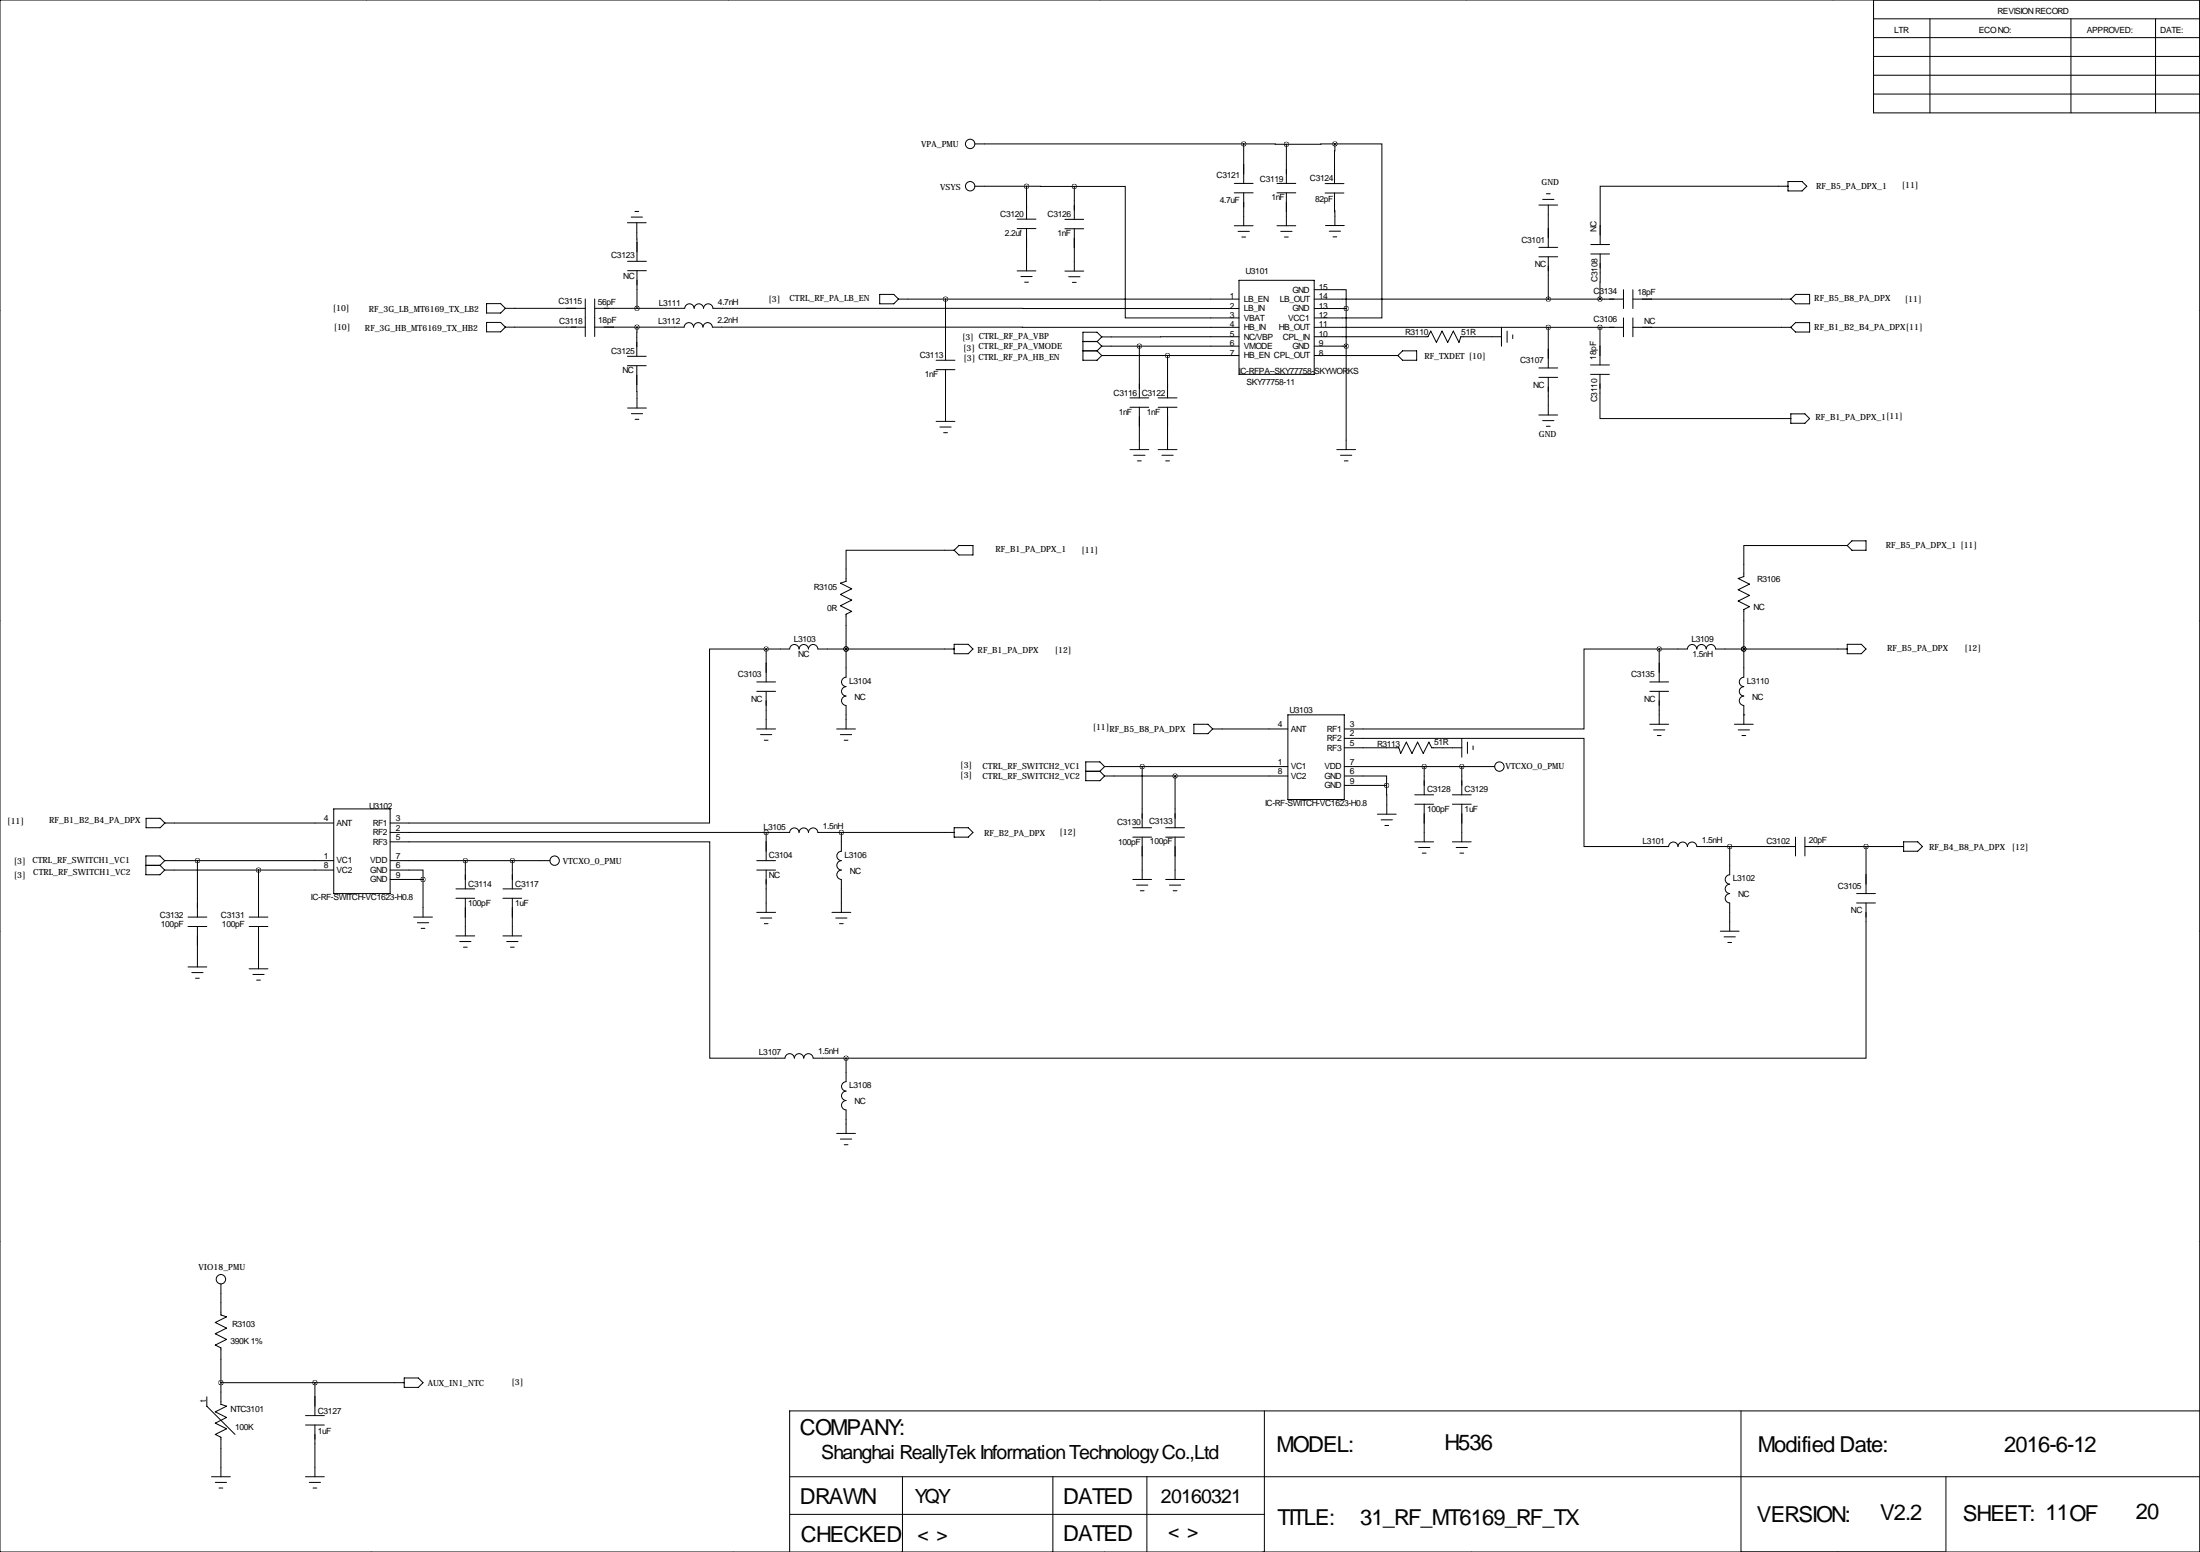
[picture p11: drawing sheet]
<svg xmlns="http://www.w3.org/2000/svg" width="594mm" height="419mm" viewBox="0 0 594 419" stroke-linecap="round" stroke-linejoin="round" font-family="sans-serif">
<g fill="none" stroke="#000" stroke-width=".27">
<path d="M99.1 0h.1M196.8 0h.1M297.2 0h.1M396.2 0h.1M495.3 0h.1M0 0h594.4v419.1h-594.4zM506.2 0v30.5h88.2M506.2 15.2h88.2M506.2 10.2h88.2M506.2 5.1h88.2M521.5 5.1v25.4M559.6 5.1v25.4"/>
<path d="M582.4 5.1v25.4M263.4 38.9h72.6M336 38.9l11.6 .1M336 38.9v10.6M347.6 39v10.5M360.7 38.9l-13.1 .1M360.7 38.9l-.1 10.7M360.7 38.9h12.7v47h-18.3M506.2 20.3h88.2M506.2 25.4h88.2M170.5 58.6h3.1M171.6 57.1h1"/>
<path d="M263.4 50.3h14M274.8 59.2h5.1M277.4 50.3h12.9M277.4 50.3v8.9M287.7 59.2h5.1M290.3 50.3h13.7v35.6h30.8M290.3 50.3v8.9M333.5 49.5h5.1M333.5 52.1h5.1M336 52.1v8.9M345 49.5h5.1M345 52.1h5.1"/>
<path d="M347.6 52.1v8.9M358 52.1h5.1M358 49.6h5.1M360.6 52.1l.1 8.8M415.8 55.4h5.1M416.8 53.8h3.1M417.8 52.3h1M418.3 55.4v11.4M483.1 50.3h-50.7v15.7M483.1 49h3.8l1.3 1.3-1.3 1.3h-3.8zM169.5 60.1h5.1M169.6 73.1h5.1"/>
<path d="M169.6 70.6h5.1M172.1 60.1v10.5M172.1 73.1v10.2M237.7 79.5h3.8l1.3 1.3-1.3 1.2h-3.8zM274.8 61.7h5.1M274.8 73.2h5.1M275.8 74.7h3.1M276.9 76.2h1M277.4 61.7v11.5M287.7 61.8h5.1M287.7 73.2h5.1M288.7 74.7h3.1"/>
<path d="M289.8 76.3h1M290.3 61.8v11.4M333.5 61h5.1M334.5 62.5h3.1M334.8 75.7h20.3v25.4h-20.3zM335.5 64h1M345 61h5.1M346 62.5h3.1M347.1 64h1M355.1 78.2h8.6v5.1M358.1 60.9h5.1M359.2 62.4h3"/>
<path d="M360.2 64h1M415.8 69.3h5.1M415.8 66.8h5.1M418.3 69.3v11.5M429.8 68.6h5.1M429.8 66h5.1M432.4 68.6l-.1 12.2M438.7 78.2v5.1M441.2 78.2v5.1M485.1 79.5h3.8v2.5h-3.8l-1.2-1.2zM-.1 83.8h.1M131.5 87.1h3.8l1.3 1.2-1.3 1.3h-3.8z"/>
<path d="M131.5 82h3.8l1.3 1.3-1.3 1.2h-3.8zM136.6 83.3h21.5M136.6 88.3h21.5M158.1 80.7v10.2M160.7 88.3h24.2a1.27 1.27 0 0 1 1.2-1.2 1.27 1.27 0 0 1 1.3 1.2 1.27 1.27 0 0 1 1.3-1.2 1.27 1.27 0 0 1 1.2 1.2 1.27 1.27 0 0 1 1.3-1.2 1.27 1.27 0 0 1 1.3 1.2M160.7 83.3h24.3M160.7 80.7v10.2M169.5 96.2h5.1M169.5 98.8h5.1M172.1 98.8v11.4M172.1 88.3v7.9M185 83.2a1.27 1.27 0 0 1 1.3-1.2 1.27 1.27 0 0 1 1.3 1.3"/>
<path d="M187.6 83.2a1.27 1.27 0 0 1 1.2-1.2 1.27 1.27 0 0 1 1.3 1.3M190.1 83.2a1.27 1.27 0 0 1 1.3-1.2 1.27 1.27 0 0 1 1.2 1.3h142.2M192.5 88.3l142.3 .1M242.8 80.8h92M252.9 97.3h5.1M252.9 99.8h5.1M255.5 80.8v16.5M255.5 99.8v14M292.6 94.7h3.8M292.6 92.2h3.8l1.3 1.3M296.4 94.7l1.3 1.3M297.7 91l-1.3-1.3h-3.8v7.6h3.8l1.3-1.3"/>
<path d="M297.7 93.5h37.1M297.7 96h37.1M297.7 93.5l-1.3 1.2M297.7 91l-1.3 1.3h-3.8M307.8 93.5v13.9M315.5 96v11.4M334.8 90.9l-37.1 .1M355.1 90.9h30.7l.8-1.5 1.5 3.1 1.5-3.1 1.6 3.1 1.5-3.1 1.5 3.1 .5-1.6h11M355.1 83.3h8.6M355.1 80.8h83.6M355.1 88.4h83.6M355.1 93.5h8.6"/>
<path d="M355.1 96h22.6M363.7 83.3v38.1M379 94.7h3.8v2.6h-3.8l-1.3-1.3zM405.7 88.4v5.1M407.2 89.4v3.1M408.7 90.4v1M415.8 99.4h5.1M418.3 88.4v11M429.8 98.6h5M432.3 88.4v10.2M438.7 85.9v5M441.2 80.8h42.7"/>
<path d="M441.2 85.9v5M441.2 88.4h42.7M485.1 87.1h3.8v2.6h-3.8l-1.2-1.3zM594.4 83.8h.1M169.6 110.2h5.1M170.6 111.7h3M171.6 113.2h1M252.9 113.8h5.1M253.9 115.3h3.1M255 116.8h1M305.3 107.4h5.1M305.3 110h5.1"/>
<path d="M307.8 110v11.4M312.9 107.4h5.1M312.9 110h5.1M315.5 110v11.4M415.8 101.9h5.1M415.8 112.1h5.1M416.8 113.6h3.1M417.8 115.1h1M418.3 101.9v10.2M429.8 101.1h5M432.3 101.1v11.9h51.6M483.9 111.8h3.8l1.2 1.2-1.2 1.3h-3.8z"/>
<path d="M305.3 121.4h5.1M306.3 122.9h3.1M307.3 124.5h1.1M312.9 121.4h5.1M313.9 122.9h3.1M315 124.5h1M361.2 121.4h5.1M362.2 122.9h3.1M363.2 124.5h1M257.8 148.6h-29.2v8.4l-1.5 .5 3 1.5-3 1.5 3 1.6-3 1.5 3 1.5-1.5 .8v17a1.27 1.27 0 0 0-1.2 1.2 1.27 1.27 0 0 0 1.2 1.3 1.27 1.27 0 0 0-1.2 1.3 1.27 1.27 0 0 0 1.2 1.3 1.27 1.27 0 0 0-1.2 1.2 1.27 1.27 0 0 0 1.2 1.3v6.3M259.1 147.3h3.8v2.6h-3.8l-1.3-1.3zM499.1 147.3h-27.9v8.4l-1.6 .5 3.1 1.5-3.1 1.6 3.1 1.5-3.1 1.5 3.1 1.5-1.5 .8v18.3a1.27 1.27 0 0 0-1.2 1.2 1.27 1.27 0 0 0 1.2 1.3 1.27 1.27 0 0 0-1.2 1.3 1.27 1.27 0 0 0 1.2 1.3 1.27 1.27 0 0 0-1.2 1.2 1.27 1.27 0 0 0 1.2 1.3v5.1"/>
<path d="M499.1 147.3l1.3-1.2h3.8v2.5h-3.8zM-.1 167.6h.1M207 175.3h-15.3v46.9h-86.3M207 175.3h6.4M207 175.3v8.8M213.4 175.2a1.27 1.27 0 0 1 1.2-1.2 1.27 1.27 0 0 1 1.3 1.3M215.9 175.2a1.27 1.27 0 0 1 1.3-1.2 1.27 1.27 0 0 1 1.2 1.3M218.4 175.2a1.27 1.27 0 0 1 1.3-1.2 1.27 1.27 0 0 1 1.3 1.3h36.8M228.6 175.3h.1M257.8 174h3.8l1.3 1.3-1.3 1.2h-3.8zM448.3 175.3h-20.3v21.5h-64.8M448.3 175.3h7.6"/>
<path d="M448.3 175.3v8.8M455.9 175.2a1.27 1.27 0 0 1 1.3-1.2 1.27 1.27 0 0 1 1.3 1.3M458.5 175.2a1.27 1.27 0 0 1 1.2-1.2 1.27 1.27 0 0 1 1.3 1.3M461 175.2a1.27 1.27 0 0 1 1.3-1.2 1.27 1.27 0 0 1 1.2 1.3h35.6M471.2 175.3h.1M499.1 174h3.8l1.3 1.3-1.3 1.2h-3.8zM594.4 167.6h.1M204.5 186.7h5M204.5 184.1h5M204.5 196.8h5M205.5 198.4h3M206.5 199.9h1"/>
<path d="M207 186.7v10.1M226.1 196.8h5M227.1 198.4h3M228.1 199.9h1M322.6 195.6h3.8l1.3 1.2-1.3 1.3h-3.8zM327.7 196.8h20.3M348 193h15.2v22.9h-15.2zM363.2 199.4h64.8v29.2h22.9a1.27 1.27 0 0 1 1.2-1.2 1.27 1.27 0 0 1 1.3 1.2 1.27 1.27 0 0 1 1.3-1.2 1.27 1.27 0 0 1 1.2 1.2 1.27 1.27 0 0 1 1.3-1.2 1.27 1.27 0 0 1 1.3 1.2h26.6M395 199.4v5.1M445.8 186.7h5M445.8 184.1h5M445.8 195.6h5"/>
<path d="M446.8 197.1h3M447.8 198.6h1M448.3 186.7v8.9M468.6 195.6h5.1M469.6 197.1h3.1M470.7 198.6h1M471.2 193h.1M90.2 218.4h15.2v22.9h-15.2zM293.4 208.3h3.8M297.2 208.3l1.2 1.2M298.4 207h49.6M298.4 209.5h49.6"/>
<path d="M298.4 207l-1.2-1.3h-3.8v5.1h3.8l1.2-1.3M298.4 207l-1.2 1.3M308.6 207v16.5M317.5 209.5v14M363.2 209.5h11.4v2.6M363.2 207h40.7M363.2 201.9h14.8l.5 1.6 1.5-3.1 1.5 3.1 1.5-3.1 1.6 3.1 1.5-3.1 .7 1.5h8.2M363.2 212.1h11.4M372.2 219.9h5M374.6 212.1l.1 7.8M382.3 214.6h5M382.3 217.2h5"/>
<path d="M384.8 207v7.6M384.8 217.2v10.1M392.4 214.6h5.1M392.4 217.2h5.1M395 207v7.6M395 217.2v10.1M396.5 200.4v3.1M398 201.4v1M39.4 233.7h3.8M39.5 221h3.8l1.3 1.2-1.3 1.3h-3.8zM43.2 233.7l1.3 1.2M44.5 234.9h45.7"/>
<path d="M44.5 232.4h45.7M44.5 232.4l-1.3-1.3h-3.8v5.1h3.8l1.3-1.3M44.5 232.4l-1.3 1.3M44.6 222.2h45.6M53.3 232.4v15.2M69.8 234.9v12.7M105.4 224.8h108a1.27 1.27 0 0 1 1.2-1.2 1.27 1.27 0 0 1 1.3 1.2 1.27 1.27 0 0 1 1.3-1.2 1.27 1.27 0 0 1 1.2 1.2 1.27 1.27 0 0 1 1.3-1.2 1.27 1.27 0 0 1 1.3 1.2h36.8M105.4 227.3h86.4v58.5l20.3-.1a1.27 1.27 0 0 1 1.3-1.2 1.27 1.27 0 0 1 1.2 1.3 1.27 1.27 0 0 1 1.3-1.3 1.27 1.27 0 0 1 1.3 1.3 1.27 1.27 0 0 1 1.2-1.3 1.27 1.27 0 0 1 1.3 1.3h8.9M105.4 234.9h8.9v2.6M105.4 232.4h43.2M105.4 237.5h8.9M114.3 237.5v10.1"/>
<path d="M125.7 232.4v7.6M138.4 232.4v7.6M204.5 234.9h5M204.5 232.4h5M207 224.8v7.6M207 234.9v11.5M227.3 224.8v5.1a1.27 1.27 0 0 0-1.2 1.2 1.27 1.27 0 0 0 1.2 1.3 1.27 1.27 0 0 0-1.2 1.3 1.27 1.27 0 0 0 1.2 1.2 1.27 1.27 0 0 0-1.2 1.3 1.27 1.27 0 0 0 1.2 1.3v8.9M257.8 223.5h3.8l1.3 1.3-1.3 1.3h-3.8zM306.1 237.5h5M306.1 223.5h5M306.1 226.1h5M307.1 239h3"/>
<path d="M308.6 226.1v11.4M315 237.5h5M315 223.5h5M315 226.1h5M316 239h3M317.5 226.1v11.4M373.2 221.4h3M374.2 222.9h1M382.3 227.3h5M383.3 228.9h3M384.3 230.4h1M392.4 227.3h5.1"/>
<path d="M393.4 228.9h3.1M394.5 230.4h1M467.4 228.6v7.6a1.27 1.27 0 0 0-1.3 1.3 1.27 1.27 0 0 0 1.2 1.3 1.27 1.27 0 0 0-1.2 1.2 1.27 1.27 0 0 0 1.2 1.3 1.27 1.27 0 0 0-1.2 1.3 1.27 1.27 0 0 0 1.2 1.2l.1 7.7M485.1 226.1v5M487.7 228.6h26.6M487.7 226.1v5M504.2 228.6v12.7M514.3 227.3h3.9l1.2 1.3-1.2 1.3h-3.9zM-.1 251.5h.1M50.8 247.6h5.1M50.8 250.2h5.1M53.3 250.2v10.9"/>
<path d="M67.3 247.6h5.1M67.3 250.2h5.1M69.8 250.2v11.4M111.8 247.6h5M112.8 249.2h3M113.8 250.7h1M123.2 240h5.1M123.2 242.6h5.1M123.2 252.7h5.1M124.2 254.3h3.1M125.2 255.8h1M125.7 242.6v10.1"/>
<path d="M135.9 240h5.1M135.9 242.6h5.1M135.9 252.7h5.1M136.9 254.3h3.1M137.9 255.8h1M138.4 242.6v10.1M204.5 246.4h5M205.5 247.9h3M206.5 249.4h1M224.8 246.4h5.1M225.8 247.9h3.1M226.8 249.4h1"/>
<path d="M308.1 240.5h1M317 240.5h1M464.8 251.5h5.1M465.8 253h3.1M466.9 254.5h1M501.6 241.3h5.1M501.6 243.8h5.1M504.2 243.8v42h-275.6M594.4 251.5h.1M50.8 261.1h5.1M51.8 262.6h3.1M52.8 264.2h1"/>
<path d="M67.3 261.6h5.1M68.3 263.1h3.1M69.3 264.7h1.1M228.6 285.8v6.3a1.27 1.27 0 0 0-1.2 1.3 1.27 1.27 0 0 0 1.2 1.2 1.27 1.27 0 0 0-1.2 1.3 1.27 1.27 0 0 0 1.2 1.3 1.27 1.27 0 0 0-1.2 1.2 1.27 1.27 0 0 0 1.2 1.3v6.4M226.1 306.1h5M227.1 307.6h3M228.1 309.1h1M-.1 335.3h.1M594.4 335.3h.1M59.7 346.7v8.4l1.5 .5-3 1.5 3 1.5-3 1.6 3 1.5-3 1.5 1.5 .8v15.2l1.5 .5-3 1.6 3 1.5-3 1.5 3 1.5-3 1.5 1.5 .8v10.7M55.9 377.2v2.5l7.6 7.6M59.7 373.4h49.5"/>
<path d="M85.1 373.4v8.9M109.2 372.1h3.8l1.3 1.3-1.3 1.2h-3.8zM57.1 398.8h5.1M82.5 398.8h5.1M82.5 384.8h5.1M82.5 382.3h5.1M85.1 384.8v14M213.4 398.8h381M243.8 398.8v20.3M284.5 398.8v20.3M309.9 398.8v20.3M341.6 381v38.1"/>
<path d="M470.4 381v38.1M525.8 398.8v20.3M594.4 381h-381v38.1M58.2 400.3h3M59.2 401.8h1M83.6 400.3h3M84.6 401.8h1M100.3 419.1h.1M198.1 419.1h.1M213.4 408.9h128.2M298.4 419.1h.1M397.5 419.1h.1"/>
<path d="M496.6 419.1h.1"/>
<circle cx="262.1" cy="38.9" r="1.27"/>
<circle cx="262.1" cy="50.3" r="1.27"/>
<circle cx="405.1" cy="207" r="1.27"/>
<circle cx="149.9" cy="232.4" r="1.27"/>
<circle cx="59.7" cy="345.4" r="1.27"/>
</g>
<path d="M85 373.4a.05 .05 0 0 0 .1 0 .05 .05 0 0 0-.1 0zM59.6 373.4a.05 .05 0 0 0 .1 0 .05 .05 0 0 0-.1 0zM277.3 50.3a.05 .05 0 0 0 .1 0 .05 .05 0 0 0-.1 0zM172.1 88.3a.05 .05 0 0 0 .1 0 .05 .05 0 0 0-.1 0zM347.5 39a.05 .05 0 0 0 .1 0 .05 .05 0 0 0-.1 0zM172.1 83.3a.05 .05 0 0 0 .1 0 .05 .05 0 0 0-.1 0zM307.8 93.5a.05 .05 0 0 0 .1 0 .05 .05 0 0 0-.1 0zM255.4 80.8a.05 .05 0 0 0 .1 0 .05 .05 0 0 0-.1 0zM290.2 50.3a.05 .05 0 0 0 .1 0 .05 .05 0 0 0-.1 0zM315.4 96a.05 .05 0 0 0 .1 0 .05 .05 0 0 0-.1 0zM360.6 38.9a.05 .05 0 0 0 .1 0 .05 .05 0 0 0-.1 0zM363.7 93.5a.05 .05 0 0 0 .1 0 .05 .05 0 0 0-.1 0zM418.3 80.8a.05 .05 0 0 0 .1 0 .05 .05 0 0 0-.1 0zM448.3 175.3a.05 .05 0 0 0 .1 0 .05 .05 0 0 0-.1 0zM467.3 228.6a.05 .05 0 0 0 .1 0 .05 .05 0 0 0-.1 0zM227.3 224.8a.05 .05 0 0 0 .1 0 .05 .05 0 0 0-.1 0zM207 224.8a.05 .05 0 0 0 .1 0 .05 .05 0 0 0-.1 0zM418.3 88.4a.05 .05 0 0 0 .1 0 .05 .05 0 0 0-.1 0zM432.3 80.8a.05 .05 0 0 0 .1 0 .05 .05 0 0 0-.1 0zM432.3 88.4a.05 .05 0 0 0 .1 0 .05 .05 0 0 0-.1 0zM363.7 83.3a.05 .05 0 0 0 .1 0 .05 .05 0 0 0-.1 0zM374.6 212.1a.05 .05 0 0 0 .1 0 .05 .05 0 0 0-.1 0zM125.7 232.4a.05 .05 0 0 0 .1 0 .05 .05 0 0 0-.1 0zM138.4 232.4a.05 .05 0 0 0 .1 0 .05 .05 0 0 0-.1 0zM384.8 207a.05 .05 0 0 0 .1 0 .05 .05 0 0 0-.1 0zM394.9 207a.05 .05 0 0 0 .1 0 .05 .05 0 0 0-.1 0zM69.8 235a.05 .05 0 0 0 .1 0 .05 .05 0 0 0-.1 0zM53.3 232.4a.05 .05 0 0 0 .1 0 .05 .05 0 0 0-.1 0zM308.6 207a.05 .05 0 0 0 .1 0 .05 .05 0 0 0-.1 0zM504.1 228.6a.05 .05 0 0 0 .1 0 .05 .05 0 0 0-.1 0zM336 38.9a.05 .05 0 0 0 .1 0 .05 .05 0 0 0-.1 0zM471.1 175.3a.05 .05 0 0 0 .1 0 .05 .05 0 0 0-.1 0zM207 175.3a.05 .05 0 0 0 .1 0 .05 .05 0 0 0-.1 0zM471.1 175.3a.05 .05 0 0 0 .1 0 .05 .05 0 0 0-.1 0z" fill="#000" stroke="#000" stroke-width="1.3"/>
<g font-size="5.9">
<text x="216.2" y="387.6">COMPANY:</text>
<text x="344.9" y="392.2">MODEL:</text>
<text x="390.3" y="391.6">H536</text>
<text x="475" y="392.2">Modified Date:</text>
<text x="541.5" y="392.2">2016-6-12</text>
<text x="216.2" y="406.1">DRAWN</text>
<text x="287.3" y="406.1">DATED</text>
<text x="345.2" y="411.7">TITLE:</text>
<text x="367.5" y="411.7">31_RF_MT6169_RF_TX</text>
<text x="474.7" y="411">VERSION:</text>
<text x="508" y="410.4">V2.2</text>
<text x="530.4" y="410.7">SHEET: 11OF</text>
<text x="577.1" y="410.2">20</text>
<text x="216.4" y="416.3">CHECKED</text>
<text x="287.3" y="416.1">DATED</text>
</g>
<g font-size="5.3">
<text x="221.9" y="393.9">Shanghai ReallyTek Information Technology Co.,Ltd</text>
<text x="247.1" y="405.9">YQY</text>
<text x="313.7" y="405.9">20160321</text>
<text x="247.9" y="416.1">&lt; &gt;</text>
<text x="315.6" y="415.3">&lt; &gt;</text>
</g>
<g font-size="2.3">
<text x="539.8" y="3.8">REVISION RECORD</text>
<text x="511.8" y="8.9">LTR</text>
<text x="534.7" y="8.9">ECO NO:</text>
<text x="563.9" y="8.9">APPROVED:</text>
<text x="583.7" y="8.9">DATE:</text>
<text x="248.9" y="39.7">VPA_PMU</text>
<text x="254.1" y="51.3">VSYS</text>
<text x="328.7" y="48.2">C3121</text>
<text x="340.4" y="49.1">C3119</text>
<text x="353.9" y="48.8">C3124</text>
<text x="416.5" y="50.1">GND</text>
<text x="490.7" y="51.1">RF_B5_PA_DPX_1</text>
<text x="513.8" y="50.8">[11]</text>
<text x="270.3" y="58.6">C3120</text>
<text x="283.1" y="58.5">C3126</text>
<text x="329.6" y="54.9">4.7uF</text>
<text x="343.5" y="54.1">1nF</text>
<text x="355.3" y="54.5">82pF</text>
<text x="271.5" y="63.7">2.2uf</text>
<text x="285.8" y="63.8">1nF</text>
<text x="411.1" y="65.7">C3101</text>
<text x="431.4" y="62.7" transform="rotate(-90 431.4 62.7)">NC</text>
<text x="165.1" y="69.6">C3123</text>
<text x="414.7" y="72">NC</text>
<text x="168.4" y="75.4">NC</text>
<text x="336.6" y="73.9">U3101</text>
<text x="431.6" y="76.2" transform="rotate(-90 431.6 76.2)">C3108</text>
<text x="89.9" y="83.9">[10]</text>
<text x="150.9" y="82">C3115</text>
<text x="161.5" y="82.3">56pF</text>
<text x="178" y="82.5">L3111</text>
<text x="194" y="82.3">4.7nH</text>
<text x="207.7" y="81.6">[3]</text>
<text x="213.3" y="81.3">CTRL_RF_PA_LB_EN</text>
<text x="332.3" y="80.8">1</text>
<text x="332.3" y="83.3">2</text>
<text x="336" y="81.5">LB_EN</text>
<text x="345.8" y="81.5">LB_OUT</text>
<text x="349.2" y="79">GND</text>
<text x="356.4" y="83.3">13</text>
<text x="356.4" y="80.8">14</text>
<text x="356.4" y="78.2">15</text>
<text x="430.6" y="79.3">C3134</text>
<text x="442.4" y="79.8">18pF</text>
<text x="490.2" y="81.4">RF_B5_B8_PA_DPX</text>
<text x="514.7" y="81.5">[11]</text>
<text x="90.2" y="89.2">[10]</text>
<text x="98.6" y="89.4">RF_3G_HB_MT6169_TX_HB2</text>
<text x="99.7" y="84.3">RF_3G_LB_MT6169_TX_LB2</text>
<text x="151.1" y="87.4">C3118</text>
<text x="161.6" y="87.2">18pF</text>
<text x="177.8" y="87.6">L3112</text>
<text x="193.8" y="87.3">2.2nH</text>
<text x="332.3" y="85.9">3</text>
<text x="332.3" y="88.4">4</text>
<text x="336" y="84.1">LB_IN</text>
<text x="336" y="86.6">VBAT</text>
<text x="336" y="89.2">HB_IN</text>
<text x="345.5" y="89.2">HB_OUT</text>
<text x="348" y="86.6">VCC1</text>
<text x="349.2" y="84.1">GND</text>
<text x="356.4" y="88.4">11</text>
<text x="356.4" y="85.9">12</text>
<text x="430.6" y="86.9">C3106</text>
<text x="444.3" y="87.4">NC</text>
<text x="490.2" y="89">RF_B1_B2_B4_PA_DPX[11]</text>
<text x="165.1" y="95.5">C3125</text>
<text x="259.9" y="91.8">[3] CTRL_RF_PA_VBP</text>
<text x="260.2" y="94.8">[3]</text>
<text x="264.4" y="94.2">CTRL_RF_PA_VMODE</text>
<text x="332.3" y="90.9">5</text>
<text x="332.3" y="93.5">6</text>
<text x="336" y="91.7">NC/VBP</text>
<text x="336" y="94.2">VMODE</text>
<text x="346.6" y="91.7">CPL_IN</text>
<text x="349.2" y="94.2">GND</text>
<text x="356.4" y="93.5">9</text>
<text x="356.4" y="90.9">10</text>
<text x="379.7" y="90.4">R3110</text>
<text x="394.8" y="90.4">51R</text>
<text x="168.2" y="100.8">NC</text>
<text x="248.5" y="96.8">C3113</text>
<text x="249.9" y="101.9">1nF</text>
<text x="260.3" y="97.5">[3] CTRL_RF_PA_HB_EN</text>
<text x="332.3" y="96">7</text>
<text x="334.8" y="101.1">IC-RFPA--SKY77758-SKYWORKS</text>
<text x="336" y="96.8">HB_EN CPL_OUT</text>
<text x="356.4" y="96">8</text>
<text x="384.9" y="96.9">RF_TXDET [10]</text>
<text x="410.7" y="98.1">C3107</text>
<text x="431.3" y="97.1" transform="rotate(-90 431.3 97.1)">18pF</text>
<text x="300.9" y="106.9">C3116</text>
<text x="308.5" y="106.9">C3122</text>
<text x="336.8" y="103.9">SKY77758-11</text>
<text x="414.3" y="104.7">NC</text>
<text x="302.3" y="112">1nF</text>
<text x="309.9" y="112">1nF</text>
<text x="431.5" y="108.7" transform="rotate(-90 431.5 108.7)">C3110</text>
<text x="490.5" y="113.5">RF_B1_PA_DPX_1[11]</text>
<text x="415.8" y="118">GND</text>
<text x="269" y="149.2">RF_B1_PA_DPX_1</text>
<text x="292.2" y="149.4">[11]</text>
<text x="509.5" y="147.9">RF_B5_PA_DPX_1 [11]</text>
<text x="219.9" y="159.3">R3105</text>
<text x="474.8" y="157.3">R3106</text>
<text x="223.5" y="165.1">0R</text>
<text x="473.8" y="164.6">NC</text>
<text x="214.5" y="173.5">L3103</text>
<text x="457" y="173.5">L3109</text>
<text x="215.7" y="177.3">NC</text>
<text x="264.2" y="176.3">RF_B1_PA_DPX</text>
<text x="285" y="176.4">[12]</text>
<text x="457.3" y="177.3">1.5nH</text>
<text x="509.9" y="175.7">RF_B5_PA_DPX</text>
<text x="530.8" y="175.8">[12]</text>
<text x="199.4" y="182.9">C3103</text>
<text x="229.4" y="184.7">L3104</text>
<text x="440.7" y="182.9">C3135</text>
<text x="472" y="184.7">L3110</text>
<text x="202.9" y="189.5">NC</text>
<text x="230.9" y="189">NC</text>
<text x="444.2" y="189.5">NC</text>
<text x="473.5" y="189">NC</text>
<text x="295.2" y="197.2">[11]RF_B5_B8_PA_DPX</text>
<text x="345.3" y="196.3">4</text>
<text x="348.4" y="192.5">U3103</text>
<text x="348.7" y="197.6">ANT</text>
<text x="358.5" y="197.6">RF1</text>
<text x="364.7" y="196.3">3</text>
<text x="358.5" y="200.2">RF2</text>
<text x="358.5" y="202.7">RF3</text>
<text x="364.7" y="198.9">2</text>
<text x="364.7" y="201.4">5</text>
<text x="372.1" y="201.7">R3113</text>
<text x="387.5" y="201.2">51R</text>
<text x="259.5" y="207.4">[3]</text>
<text x="265.5" y="207.8">CTRL_RF_SWITCH2_VC1</text>
<text x="345.3" y="206.5">1</text>
<text x="345.3" y="209">8</text>
<text x="348.7" y="207.8">VC1</text>
<text x="357.8" y="207.8">VDD</text>
<text x="364.7" y="209">6</text>
<text x="364.7" y="206.5">7</text>
<text x="406.8" y="207.7">VTCXO_0_PMU</text>
<text x="259.5" y="210.1">[3]</text>
<text x="265.5" y="210.3">CTRL_RF_SWITCH2_VC2</text>
<text x="348.7" y="210.3">VC2</text>
<text x="357.8" y="210.3">GND</text>
<text x="357.8" y="212.9">GND</text>
<text x="364.7" y="211.6">9</text>
<text x="385.6" y="213.9">C3128</text>
<text x="395.7" y="213.9">C3129</text>
<text x="87.5" y="221.7">4</text>
<text x="99.8" y="218.4">U3102</text>
<text x="106.9" y="221.7">3</text>
<text x="341.8" y="217.7">IC-RF-SWITCH-VC1623-H0.8</text>
<text x="385.6" y="219.2">100pF</text>
<text x="395.7" y="219.2">1uF</text>
<text x="2" y="222.6">[11]</text>
<text x="13.3" y="222.2">RF_B1_B2_B4_PA_DPX</text>
<text x="90.9" y="223">ANT</text>
<text x="100.7" y="225.6">RF2</text>
<text x="100.7" y="223">RF1</text>
<text x="106.9" y="224.3">2</text>
<text x="106.9" y="226.8">5</text>
<text x="206.3" y="224">L3105</text>
<text x="222.3" y="223.8">1.5nH</text>
<text x="265.9" y="225.8">RF_B2_PA_DPX</text>
<text x="286.3" y="225.4">[12]</text>
<text x="301.8" y="222.9">C3130</text>
<text x="310.5" y="222.6">C3133</text>
<text x="310.7" y="227.9">100pF</text>
<text x="443.8" y="227.8">L3101</text>
<text x="459.8" y="227.6">1.5nH</text>
<text x="477.3" y="227.8">C3102</text>
<text x="488.7" y="227.6">20pF</text>
<text x="3.7" y="233.3">[3]</text>
<text x="8.8" y="232.9">CTRL_RF_SWITCH1_VC1</text>
<text x="87.5" y="231.9">1</text>
<text x="90.9" y="233.2">VC1</text>
<text x="100" y="233.2">VDD</text>
<text x="100.7" y="228.1">RF3</text>
<text x="106.9" y="231.9">7</text>
<text x="152" y="233.3">VTCXO_0_PMU</text>
<text x="207.8" y="231.6">C3104</text>
<text x="228.2" y="231.6">L3106</text>
<text x="302.1" y="228.2">100pF</text>
<text x="521.2" y="229.6">RF_B4_B8_PA_DPX [12]</text>
<text x="3.7" y="237.1">[3]</text>
<text x="9" y="236.2">CTRL_RF_SWITCH1_VC2</text>
<text x="87.5" y="234.4">8</text>
<text x="90.9" y="235.7">VC2</text>
<text x="100" y="235.7">GND</text>
<text x="100" y="238.3">GND</text>
<text x="106.9" y="234.4">6</text>
<text x="106.9" y="237">9</text>
<text x="126.5" y="239.5">C3114</text>
<text x="139.2" y="239.5">C3117</text>
<text x="207.8" y="237">NC</text>
<text x="229.6" y="236">NC</text>
<text x="468.2" y="238">L3102</text>
<text x="84" y="243.1">IC-RF-SWITCH-VC1623-H0.8</text>
<text x="126.5" y="244.6">100pF</text>
<text x="139.2" y="244.6">1uF</text>
<text x="469.7" y="242.3">NC</text>
<text x="496.6" y="240">C3105</text>
<text x="43.2" y="247.9">C3132</text>
<text x="43.5" y="250.2">100pF</text>
<text x="59.7" y="247.9">C3131</text>
<text x="60" y="250.2">100pF</text>
<text x="500.1" y="246.6">NC</text>
<text x="205.1" y="285">L3107</text>
<text x="221.1" y="284.7">1.5nH</text>
<text x="229.4" y="293.9">L3108</text>
<text x="230.9" y="298.2">NC</text>
<text x="53.6" y="342.9">VIO18_PMU</text>
<text x="62.7" y="358.4">R3103</text>
<text x="62.3" y="363">390K 1%</text>
<text x="115.6" y="374.1">AUX_IN1_NTC</text>
<text x="138.2" y="374">[3]</text>
<text x="55.6" y="378.7" transform="rotate(-90 55.6 378.7)">t</text>
<text x="62.3" y="381.3">NTC3101</text>
<text x="85.9" y="381.8">C3127</text>
<text x="63.5" y="386.1">100K</text>
<text x="85.9" y="387.1">1uF</text>
</g>
</svg>
